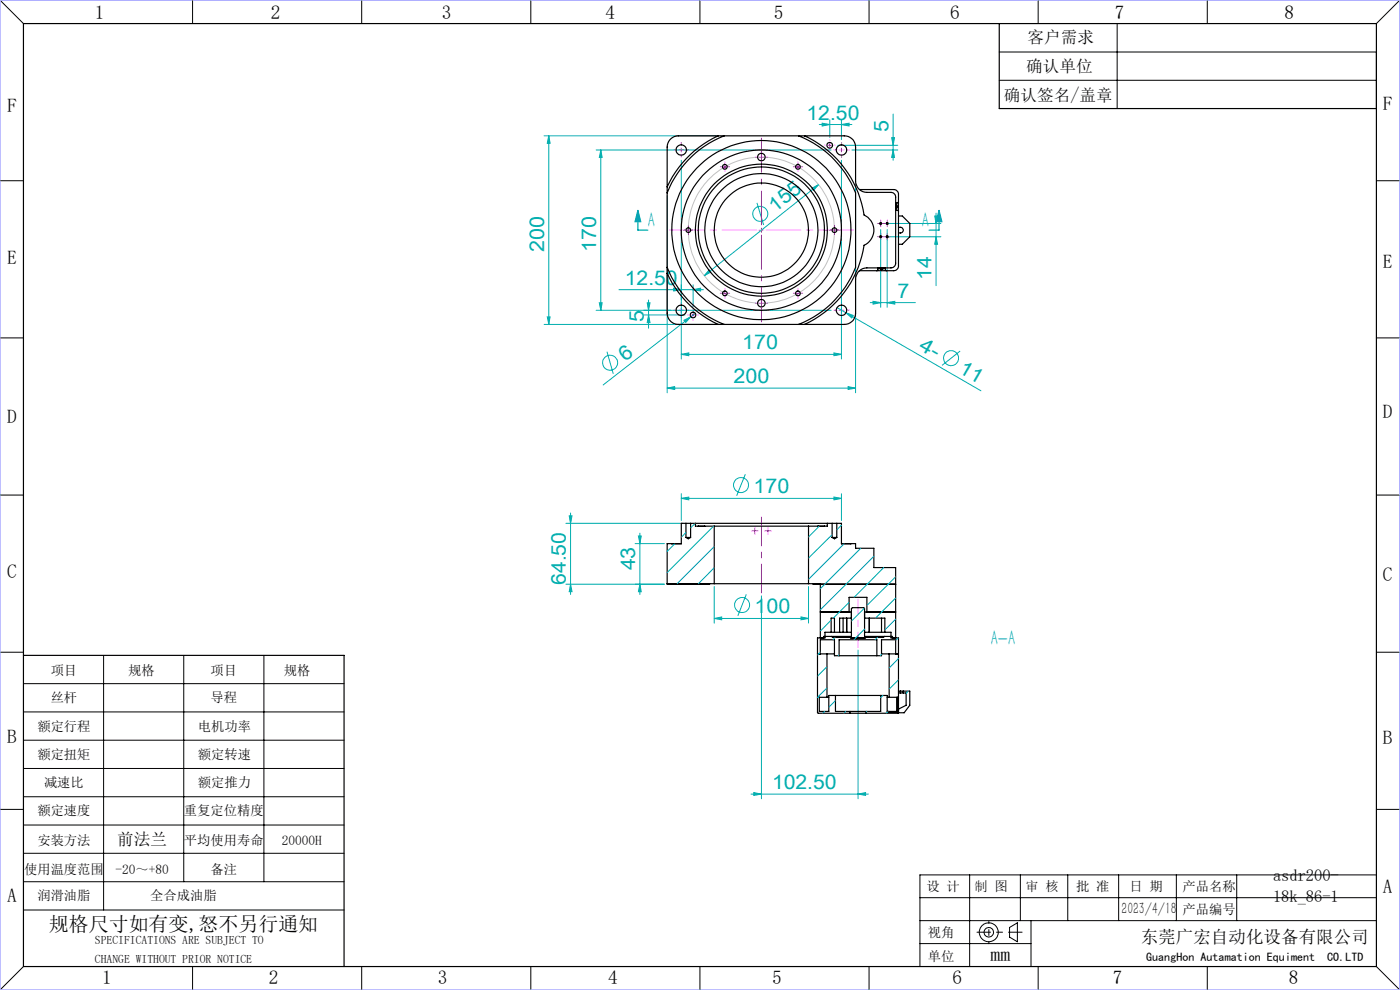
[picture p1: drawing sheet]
<svg xmlns="http://www.w3.org/2000/svg" width="297mm" height="210mm" viewBox="0 0 297 210" stroke-linecap="round" stroke-linejoin="round" font-family="sans-serif">
<g fill="none" stroke="#00aeae" stroke-width=".21">
<path d="M115.4 28.8h36.4M116.4 28.8l.3 1.6h-.6zM116.4 28.8v40M126.5 31.8h49.8M127.5 31.8l.2 1.6h-.6zM127.5 31.8v34M144.5 34v42.2M172.2 39.9l1.4-.7-1 1.2zM173.6 39.2l-24.2 19.3M173.8 26.4h6.9M174.4 26.1l1.6 .3-1.6 .3zM176 25.4v3.7"/>
<path d="M177.7 30.8h12.8M178.5 26.4l1.6-.3v.6zM178.5 25.4v4.2M178.5 34v42.2M180.7 31.8h9.8M181.5 39v44.3M189.2 29.2h.6l-.3 1.6zM189.5 24.2v9.8M189.5 31.8l.3 1.6h-.6zM141.5 41.5v41.8M150.5 57.2l.3 .5-1.4 .8zM160.6 43l1.4 4.7"/>
<path d="M186.8 48.7v16.5M188.1 47.4h11.5M188.1 50.2h11.5M188.2 48.7v16.5M198.3 45.8h.6l-.3 1.6zM198.6 45.2v15.4M198.6 50.2l.3 1.6h-.6zM115.4 68.8h36.4M116.1 67.2h.6l-.3 1.6zM126.5 65.8h49.8M127.1 64.2h.6l-.2 1.6zM128.8 74.6l1.3 4.7"/>
<path d="M131.3 61.4h17.9M136.6 66.8h8.7M137.3 64.2h.6l-.3 1.6zM137.6 63.6v6M137.6 66.8l.3 1.6h-.6zM142.9 61.1l1.6 .3-1.6 .3zM144.5 75.2l1.6-.3v.6zM144.5 75.2h34M145.1 67.9l1.4-.7-1 1.2zM147 61.4l1.6-.3v.6zM147 60.4v4.7M147.5 66.5l-19.5 15.2"/>
<path d="M176.9 74.9l1.6 .3-1.6 .3zM177.6 65.3l1.9 1M179.5 66.3l1.5 .6-.3 .5zM179.5 66.3l28.6 16.6M184.6 64.2h9.6M185.2 63.9l1.6 .3-1.6 .3zM188.2 64.2l1.6-.3v.6zM203.7 74.5l-3.9 3M141.5 82.3l1.6-.3v.6zM141.5 82.3h40M179.9 82l1.6 .3-1.6 .3zM120.1 111h24.8"/>
<path d="M120.8 109.4h.6l-.4 1.6zM121 108.8v17.3M134.7 115.3h6.2M135.4 113.7h.6l-.3 1.6zM135.7 113.1v13M144.5 105.7l1.6-.3v.6zM144.5 104.7v5.7M144.5 105.7h34M158.1 100.6l-1.8 4.6M176.9 105.4l1.6 .3-1.6 .3zM178.5 104.7v5.7M120.1 123.9h20.8"/>
<path d="M121 123.9l.4 1.6h-.6zM135.7 123.9l.3 1.6h-.6zM151.5 131.2l1.6-.3v.6zM151.5 124.4v7.8M151.5 131.2h20M158.3 126.1l-1.8 4.5M161.5 126.4v43M169.9 130.9l1.6 .3-1.6 .3zM171.5 124.4v7.8M182 137.9v31.5M159.3 168.4h24.9M159.9 168.1l1.6 .3-1.6 .3z"/>
<path d="M182 168.4l1.6-.3v.6z"/>
<circle cx="161.3" cy="45.4" r="1.59"/>
<circle cx="129.4" cy="76.9" r="1.59"/>
<circle cx="201.7" cy="76" r="1.59"/>
<circle cx="157.2" cy="102.9" r="1.59"/>
<circle cx="157.4" cy="128.4" r="1.6"/>
</g>
<path d="M135.3 44.6l.6 2.4h-1.2zM135.3 44.6v4.2h2.1M199.2 44.6l.6 2.4h-1.2zM199.2 44.6v4.2h-2.1" fill="none" stroke="#0080c0" stroke-width=".25"/>
<g fill="none" stroke="#000" stroke-width=".21">
<path d="M-.1 0l5.1 5M40.9 0v5M76.7 0v5M112.6 0v5M148.5 0v5M184.4 0v5M212 11h80v12M212 17h80M220.2 0v5M237 5v18M256.1 0v5M297 0l-5 5"/>
<path d="M0 38.3h5M292 38.3h5M0 71.7h5M292 71.7h5M0 105h5M292 105h5M0 138.4h5M22 139v54M39 139v48M56 139v48M292 138.4h5M5 157h68"/>
<path d="M5 151h68M5 145h68M0 171.7h5M5 175h68M5 169h68M5 163h68M292 171.7h5M5 193h68M5 187h68M5 181h68M195.2 195.3h96.8M195.2 190.4h96.8"/>
<path d="M205.7 185.6v19.4M214.2 196.7l1.6-1v4.1l-1.6-1zM216.5 185.6v9.7M218.7 195.3v9.7M226.5 185.6v9.7M237.3 185.6v9.7M249.6 185.6v9.7M262.4 185.6v9.7M292 185.6h-96.8v19.4M5 205l-5 5M40.9 205v5M76.7 205v5"/>
<path d="M112.6 205v5M148.5 205v5M184.4 205v5M195.2 200.2h23.5M220.2 205v5M256.1 205v5M292 205l5 5"/>
<circle cx="209.7" cy="197.8" r="2.01"/>
<circle cx="209.8" cy="197.8" r="1"/>
</g>
<circle cx="161.5" cy="48.8" r="15.5" fill="none" stroke="#c0c0c0" stroke-width=".21"/>
<g fill="none" stroke="#f0f" stroke-width=".21" stroke-dasharray="30.5 1.3 1.3 1.3">
<path d="M143.5 31.8h-.6M144.5 30.8v-.6M144.5 32.8v.6M145.5 31.8h.6M153.3 35.4h-.5M153.8 34.9v-.5M153.8 35.9v.5M154.3 35.4h.5M160.5 33.3h-.3M161.5 32.3v-.3M161.5 34.3v.3M162.5 33.3h.3"/>
<path d="M168.8 35.4h-.5M169.3 34.9v-.5M169.3 35.9v.5M169.8 35.4h.5M175 30.8h-.1M176 29.8v-.1M176 31.8v.1M177 30.8h.1M177.5 31.8h-.6M178.5 30.8v-.6M178.5 32.8v.6M179.5 31.8h.6"/>
<path d="M145.5 48.8h-.5M146 48.3v-.5M146 49.3v.5M146.5 48.8h.5M176.5 48.8h-.5M177 48.3v-.5M177 49.3v.5M177.5 48.8h.5M186.3 47.4h-.2M186.3 50.2h-.2M186.8 46.9v-.2M186.8 47.9v.2"/>
<path d="M186.8 49.7v-.2M186.8 50.7v.2M187.3 47.4h.2M187.3 50.2h.2M187.7 47.4h-.2M187.7 50.2h-.2M188.2 46.9v-.2M188.2 47.9v.2M188.2 49.7v-.2M188.2 50.7v.2M188.7 47.4h.2M188.7 50.2h.2"/>
<path d="M143.5 65.8h-.6M144.5 64.8v-.6M144.5 66.8v.6M145.5 65.8h.6M146 66.8h-.1M147 65.8v-.1M147 67.8v.1M148 66.8h.1M153.3 62.2h-.5M153.8 61.7v-.5M153.8 62.7v.5M154.3 62.2h.5"/>
<path d="M160.5 64.3h-.3M161.5 63.3v-.3M161.5 65.3v.3M162.5 64.3h.3M168.8 62.2h-.5M169.3 61.7v-.5M169.3 62.7v.5M169.8 62.2h.5M177.5 65.8h-.6M178.5 64.8v-.6M178.5 66.8v.6M179.5 65.8h.6"/>
<path d="M159.6 112.6h-.2M160.1 112.1v-.2M160.1 113.1v.2M160.6 112.6h.2M162.4 112.6h-.2M162.9 112.1v-.2M162.9 113.1v.2M163.4 112.6h.2"/>
</g>
<path d="M160.5 48.8h-18.5M161.5 47.8v-18.5M161.5 49.8v18.5M162.5 48.8h18.5" fill="none" stroke="#f0f" stroke-width=".21" stroke-dasharray="30.5 1.3 1.3 1.3" stroke-dashoffset="23.1"/>
<path d="M161.5 125.8v-16.2" fill="none" stroke="#f0f" stroke-width=".21" stroke-dasharray="30.5 1.3 1.3 1.3" stroke-dashoffset="24.3"/>
<path d="M182 127.1v10.2" fill="none" stroke="#f0f" stroke-width=".21" stroke-dasharray="30.5 1.3 1.3 1.3" stroke-dashoffset="27.3"/>
<g fill="none" stroke="#f0f" stroke-width=".21">
<path d="M144 31.8h1M144.5 31.3v1M153.3 35.4h1M153.8 34.9v1M161 33.3h1M161.5 32.8v1M168.8 35.4h1M169.3 34.9v1M175.5 30.8h1M176 30.3v1M178 31.8h1M178.5 31.3v1"/>
<path d="M145.5 48.8h1M146 48.3v1M161 48.8h1M161.5 48.3v1M176.5 48.8h1M177 48.3v1M186.3 47.4h1M186.3 50.2h1M186.8 46.9v1M186.8 49.7v1M187.7 47.4h1M187.7 50.2h1"/>
<path d="M188.2 46.9v1M188.2 49.7v1M144 65.8h1M144.5 65.3v1M146.5 66.8h1M147 66.3v1M153.3 62.3h1M153.8 61.7v1.1M161 64.3h1M161.5 63.8v1M168.8 62.3h1M169.3 61.7v1.1"/>
<path d="M178 65.8h1M178.5 65.3v1M159.6 112.6h1M160.1 112.1v1M162.4 112.6h1M162.9 112.1v1"/>
</g>
<path d="M207.3 197.7h9.5" fill="none" stroke="#000" stroke-width=".21" stroke-dasharray="30.5 1.3 1.3 1.3" stroke-dashoffset="27.6"/>
<path d="M209.8 195.4v4.8" fill="none" stroke="#000" stroke-width=".21" stroke-dasharray="30.5 1.3 1.3 1.3" stroke-dashoffset="30"/>
<path d="M5 5h287v200h-287zM212 5v18h80M5 139h68v66" fill="none" stroke="#000" stroke-width=".25"/>
<path d="M0 0h297v210h-297z" fill="none" stroke="#8080ff" stroke-width=".21"/>
<path d="M199.2 44.6l.6 2.4h-1.2zM135.3 44.6l.6 2.4h-1.2z" fill="#0080c0"/>
<g fill="#00aeae">
<path d="M145.1 67.9l1.4-.7-1 1.2z"/>
<path d="M179.5 66.3l1.5 .6-.3 .5z"/>
<path d="M150.5 57.2l-1.1 1.3 1.4-.8zM172.2 39.9l.4 .5 1-1.2z"/>
<path d="M188.2 64.2l1.6-.3v.6zM185.2 63.9l1.6 .3-1.6 .3z"/>
<path d="M147 61.4l1.6-.3v.6zM142.9 61.1l1.6 .3-1.6 .3zM178.5 26.4l1.6-.3v.6zM174.4 26.1l1.6 .3-1.6 .3z"/>
<path d="M144.5 75.2l1.6-.3v.6zM176.9 74.9l1.6 .3-1.6 .3z"/>
<path d="M141.5 82.3l1.6-.3v.6zM179.9 82l1.6 .3-1.6 .3z"/>
<path d="M159.9 168.1l1.6 .3-1.6 .3zM182 168.4l1.6-.3v.6zM144.5 105.7l1.6-.3v.6zM176.9 105.4l1.6 .3-1.6 .3z"/>
<path d="M151.5 131.2l1.6-.3v.6zM169.9 130.9l1.6 .3-1.6 .3z"/>
<path d="M137.6 66.8l.3 1.6h-.6zM137.3 64.2h.6l-.3 1.6zM189.5 31.8l.3 1.6h-.6zM189.2 29.2h.6l-.3 1.6z"/>
<path d="M116.1 67.2h.6l-.3 1.6zM116.4 28.8l.3 1.6h-.6zM121 123.9l.4 1.6h-.6zM120.8 109.4h.6l-.4 1.6z"/>
<path d="M135.4 113.7h.6l-.3 1.6zM135.7 123.9l.3 1.6h-.6z"/>
<path d="M127.5 31.8l.2 1.6h-.6zM127.1 64.2h.6l-.2 1.6zM198.3 45.8h.6l-.3 1.6zM198.6 50.2l.3 1.6h-.6z"/>
</g>
<g fill="none" stroke="#000" stroke-width=".25">
<path d="M142.1 29.7l1-.7 .8-.2h35.2a2.39 2.39 0 0 1 2.4 2.4v7.2a2.39 2.39 0 0 0 2.4 2.4h5.1a1.02 1.02 0 0 1 1 1v14a1.02 1.02 0 0 1-1 1h-5.1a2.45 2.45 0 0 0-2.4 2.4v7.2a2.33 2.33 0 0 1-2.4 2.4h-35.2a2.39 2.39 0 0 1-2.4-2.4v-35.2l.2-.8zM152.4 28.8a21.9 21.9 0 0 0-10.9 10.8M153.6 28.8a21.5 21.5 0 0 0-12.1 12.1M169.4 28.8a21.2 21.2 0 0 1 12.1 12.1v15.8a21.5 21.5 0 0 1-12.1 12.1M170.7 28.8a22.2 22.2 0 0 1 12.6 16.8 3.5 3.5 0 0 1 2.1 3.2 3.5 3.5 0 0 1-2.1 3.2 22.2 22.2 0 0 1-12.6 16.8M141.5 56.7a21.5 21.5 0 0 0 12.1 12.1M141.5 58a21.9 21.9 0 0 0 10.9 10.8M182.3 40.2h7.3a1.02 1.02 0 0 1 1 1v15.2a1.02 1.02 0 0 1-1 1h-7.3M186.2 56.8v.4l-.2 .2M186.4 56.8a.66 .66 0 0 0 1.2 0M186.6 56.8l.4 .2 .4-.2M186.9 56.8v.2h.2v-.2"/>
<path d="M187.8 56.8v.5l.2 .1M190 43.7h.1v.2h-.1M190 43.2a.66 .66 0 0 1 0 1.2M190 44.6h.5l.1 .2M190 43.4l.2 .3-.2 .5M190.6 42.8l-.1 .2h-.5M190.6 48.2h.4a.6 .6 0 0 1 .6 .6 .6 .6 0 0 1-.6 .6h-.4M190.6 45.8h.8l1.6 1.6v2.8l-1.6 1.6h-.8M142.5 115.3h2M142.5 115.3h-1v8.6h6.6M145.5 114h1M145.5 111h1"/>
<path d="M145.5 111h-1v4.3h-2M145.5 111v3M145.5 114l.5 .3 .5-.3M146.5 111h1M146.5 111v3M147.5 111h28M147.5 111v.6h.6M148.1 111.6h1.4M149.5 111.6h2M151.5 111.6h20M151.5 111.6v12.2M171.5 111.6h2"/>
<path d="M171.5 111.6v12.2M173.5 111.6h1.4M175.5 111v.6h-.6M175.5 111h1M176.5 114h1M176.5 111h1M176.5 111v3M176.5 114l.5 .3 .5-.3M177.5 111h1v4.3h2M177.5 111v3M178.5 115.3h2M180.5 115.3h1v1h3.9v4.1h4.6v14.9"/>
<path d="M141.5 123.8h10M148.1 123.8v.1M150.5 123.8l-2.4 .1M151.5 123.8h20M171.5 123.8h2.5v11.5M172.5 123.8l17.5 .1M173.4 138.7h2M174 138.7v-3h3v3.4h1M174 129.8h6.6M175.4 138.7h1.6M175.4 138.7v9.2M176.3 134.1h-1.3v1.2h-1.6v15.9l6.9 .1"/>
<path d="M176.3 134.1h.7M176.3 134.1v-3h.7v3M176.4 135h4.2M176.4 135h-1.7v.3M176.4 135l.2 .2h3.8M177 134.1h1.1M178 139.1h8M178 139.1v-3.4h8v3.4M178.1 134.1h.8M178.9 134.1h1.7M178.9 131.1v3M179.6 131.1v3"/>
<path d="M180.1 129.8v-3.1h3.8v3.1M180.4 135.2h.2M180.4 135.2h3.2M180.6 135.3v-6.2l.2-.2h2.4l.2 .2v6.2M180.6 131.1h-2.5v3M183.4 135h4.2M183.4 135.2h.2M183.4 129.8h6.6M183.4 131.1h4.3v3M183.4 134.1h3.6M184.4 131.1v3M187 138.7h1.6"/>
<path d="M187 134.1h.7M187 131.1v3M187.6 135h1.7v.3M187.6 135l-.2 .2h-3.8M187.7 134.1h1.3v1.2h1.6v13.2M188.6 138.7h2M188.6 138.7v9.2M190 138.7v-3h-3v3.4h-1M173.4 147.9h2M175.4 147.9h.4M177.2 147.5h9.6M177.2 147.5h-1.4v3.4h-2v-3"/>
<path d="M177.2 147.5v3.4h3.1M180.3 150.9h3.4M180.3 151.3h3.4M180.3 150.9v.4M183.7 150.9v.4M186.8 147.5h1.4v3.4h2v-3M186.8 147.5v3.4h-3.1M188.2 147.9h.4M188.6 147.9h2M190.4 148.5v1.2M190.4 147.9v.6M190.4 149.7v1.4h-2v-.2"/>
<path d="M190.4 149.7h.2M190.4 148.5h.2M190.6 151.1l-.1 .2h-6.8M190.6 148.5v1.2M190.6 147h.4M190.6 146.6h.4M191 147h.6M191 146.6h.6M191 146.6v.4M191.6 146.6h1.4v3l-1.2 1.6h-1.2v-1.5M191.6 147h.6v2.6l-1.6 .8M191.6 146.6v.4"/>
<circle cx="144.5" cy="31.8" r="1.1"/>
<circle cx="153.8" cy="35.4" r=".49"/>
<circle cx="161.5" cy="33.3" r=".8"/>
<circle cx="169.3" cy="35.4" r=".5"/>
<circle cx="176" cy="30.8" r=".6"/>
<circle cx="178.5" cy="31.8" r="1.1"/>
<circle cx="146" cy="48.8" r=".5"/>
<circle cx="161.5" cy="48.8" r="19"/>
<circle cx="161.5" cy="48.8" r="12"/>
<circle cx="161.5" cy="48.8" r="10"/>
<circle cx="161.5" cy="48.8" r="17"/>
<circle cx="161.5" cy="48.8" r="14"/>
<circle cx="161.5" cy="48.8" r="13.4"/>
<circle cx="177" cy="48.8" r=".5"/>
<circle cx="186.8" cy="50.2" r=".2"/>
<circle cx="186.8" cy="47.4" r=".19"/>
<circle cx="188.2" cy="50.2" r=".21"/>
<circle cx="188.2" cy="47.4" r=".2"/>
<circle cx="144.5" cy="65.8" r="1.1"/>
<circle cx="147" cy="66.8" r=".6"/>
<circle cx="153.8" cy="62.2" r=".49"/>
<circle cx="161.5" cy="64.3" r=".8"/>
<circle cx="169.3" cy="62.2" r=".5"/>
<circle cx="178.5" cy="65.8" r="1.1"/>
</g>
<g fill="none" stroke="#0080c0" stroke-width=".21">
<path d="M143.2 115.3l-1.7 1.7M145.5 113l-1 1M147.5 111l-1 1M151.4 111.6l-9.9 9.9M151.5 115.9l-7.8 7.9M173.8 111.6l-2.3 2.3M176.5 113.4l-5 5M178.5 111.4l-1 1M179.1 115.3l-7.6 7.6M182.6 116.3l-8.6 8.6M185.4 118l-11.4 11.4M151.5 120.4l-3.3 3.4"/>
<path d="M174 138.4l-.6 .6M176.3 131.5l-2.3 2.4M177.2 135.2l-.5 .5M178 138.8l-.2 .3M180.1 127.8l-3.3 3.3M183.3 129l-2.7 2.8M183.4 133.4l-2.2 2.3M186.1 135.2l-.5 .5M187 138.8l-.3 .3M187.5 120.4l-6.3 6.3M190 126.9l-4.3 4.2M190 131.3l-2.3 2.3"/>
<path d="M190 122.3l-6.1 6.1M190.5 135.3l-.5 .5M190.6 139.7l-2 2M173.4 147.9h.1M174.9 150.9l-.4 .4M175.4 141.4l-2 2M175.4 145.9l-2 2M177.2 148.6l-1.4 1.4M179.4 150.9l-.4 .4M183.9 150.9l-.2 .2M187.3 147.5l-.5 .5M188.4 150.9l-.4 .4"/>
<path d="M190.6 144.2l-2 2M192.7 146.6l-.5 .5"/>
</g>
<text font-size="4.4" x="227.1" y="21.4">/</text>
<g font-size="4.4" fill="#0080c0">
<text x="137.5" y="48.1">A</text>
<text x="195.6" y="48.1">A</text>
<text x="210.2" y="136.8">A-A</text>
</g>
<g font-size="4.3" fill="#00aeae">
<text x="171.1" y="25.4">12.50</text>
<text x="188.5" y="28" transform="rotate(-90 188.5 28)">5</text>
<text x="164.5" y="45.1" transform="rotate(-38 164.5 45.1)">155</text>
<text x="115.4" y="53.4" transform="rotate(-90 115.4 53.4)">200</text>
<text x="126.4" y="53.4" transform="rotate(-90 126.4 53.4)">170</text>
<text x="197.6" y="59.3" transform="rotate(-90 197.6 59.3)">14</text>
<text x="132.6" y="60.4">12.50</text>
<text x="190.4" y="63.2">7</text>
<text x="136.6" y="68.3" transform="rotate(-90 136.6 68.3)">5</text>
<text x="132.6" y="76.7" transform="rotate(-38 132.6 76.7)">6</text>
<text x="157.5" y="74.1">170</text>
<text x="194.7" y="74" transform="rotate(30 194.7 74)">4-</text>
<text x="155.6" y="81.3">200</text>
<text x="203.2" y="78.8" transform="rotate(30 203.2 78.8)">11</text>
<text x="159.9" y="104.7">170</text>
<text x="120" y="124.1" transform="rotate(-90 120 124.1)">64.50</text>
<text x="134.7" y="121" transform="rotate(-90 134.7 121)">43</text>
<text x="160.1" y="130.1">100</text>
<text x="163.8" y="167.4">102.50</text>
</g>
<g font-size="4.2">
<text x="10.4" y="197.4">规格尺寸如有变,怒不另行通知</text>
<text x="210.1" y="203.9">mm</text>
</g>
<g font-size="4.1">
<text x="20.1" y="3.9">1</text>
<text x="57.5" y="3.9">2</text>
<text x="93.7" y="3.9">3</text>
<text x="128.5" y="3.9">4</text>
<text x="164.1" y="3.9">5</text>
<text x="201.6" y="3.9">6</text>
<text x="236.5" y="3.9">7</text>
<text x="272.5" y="3.9">8</text>
<text x="1.5" y="23.8">F</text>
<text x="293.4" y="23.3">F</text>
<text x="1.5" y="56">E</text>
<text x="293.4" y="56.9">E</text>
<text x="1.5" y="89.7">D</text>
<text x="293.4" y="88.7">D</text>
<text x="1.5" y="122.5">C</text>
<text x="293.4" y="123.2">C</text>
<text x="1.5" y="157.6">B</text>
<text x="293.4" y="157.7">B</text>
<text x="1.5" y="191.3">A</text>
<text x="293.4" y="189.3">A</text>
<text x="21.7" y="208.8">1</text>
<text x="57" y="208.8">2</text>
<text x="92.9" y="208.8">3</text>
<text x="129" y="208.8">4</text>
<text x="163.8" y="208.8">5</text>
<text x="202" y="208.8">6</text>
<text x="236" y="208.8">7</text>
<text x="273.4" y="208.8">8</text>
</g>
<text font-size="3.7" x="242" y="200">东莞广宏自动化设备有限公司</text>
<g font-size="3.5">
<text x="218" y="9.2">客户需求</text>
<text x="217.7" y="15.3">确认单位</text>
<text x="213" y="21.4">确认签名 盖章</text>
<text x="24.8" y="179.2">前法兰</text>
<text x="270.1" y="186.8">asdr200-</text>
<text x="270.1" y="191.3">18k_86-1</text>
<text x="237.9" y="193.8">2023/4/18</text>
</g>
<g font-size="2.8">
<text x="10.7" y="143.1">项目</text>
<text x="27.2" y="143.1">规格</text>
<text x="44.7" y="143.1">项目</text>
<text x="60.2" y="143.1">规格</text>
<text x="10.7" y="149">丝杆</text>
<text x="44.7" y="149">导程</text>
<text x="7.9" y="155">额定行程</text>
<text x="42" y="155">电机功率</text>
<text x="7.9" y="161">额定扭矩</text>
<text x="42" y="161">额定转速</text>
<text x="9.3" y="166.9">减速比</text>
<text x="42" y="166.9">额定推力</text>
<text x="7.9" y="172.9">额定速度</text>
<text x="39" y="172.9">重复定位精度</text>
<text x="7.9" y="179.2">安装方法</text>
<text x="39" y="179.2">平均使用寿命</text>
<text x="59.8" y="179.2">20000H</text>
<text x="5.1" y="185.3">使用温度范围</text>
<text x="24.5" y="185.3">-20～+80</text>
<text x="44.7" y="185.3">备注</text>
<text x="7.9" y="191">润滑油脂</text>
<text x="31.9" y="191">全合成油脂</text>
<text x="196.6" y="189.1">设 计</text>
<text x="206.8" y="189.1">制 图</text>
<text x="217.5" y="189.1">审 核</text>
<text x="228.3" y="189.1">批 准</text>
<text x="239.6" y="189.1">日 期</text>
<text x="250.9" y="189.1">产品名称</text>
<text x="250.9" y="193.8">产品编号</text>
<text x="196.9" y="198.8">视角</text>
<text x="196.9" y="203.9">单位</text>
</g>
<g font-size="2.6">
<text x="243.2" y="203.9">GuangHon Autamation Equiment</text>
<text x="281.6" y="203.9">CO.LTD</text>
</g>
<g font-size="2.5">
<text x="20.2" y="200.2">SPECIFICATIONS ARE SUBJECT TO</text>
<text x="20.2" y="204.2">CHANGE WITHOUT PRIOR NOTICE</text>
</g>
</svg>
